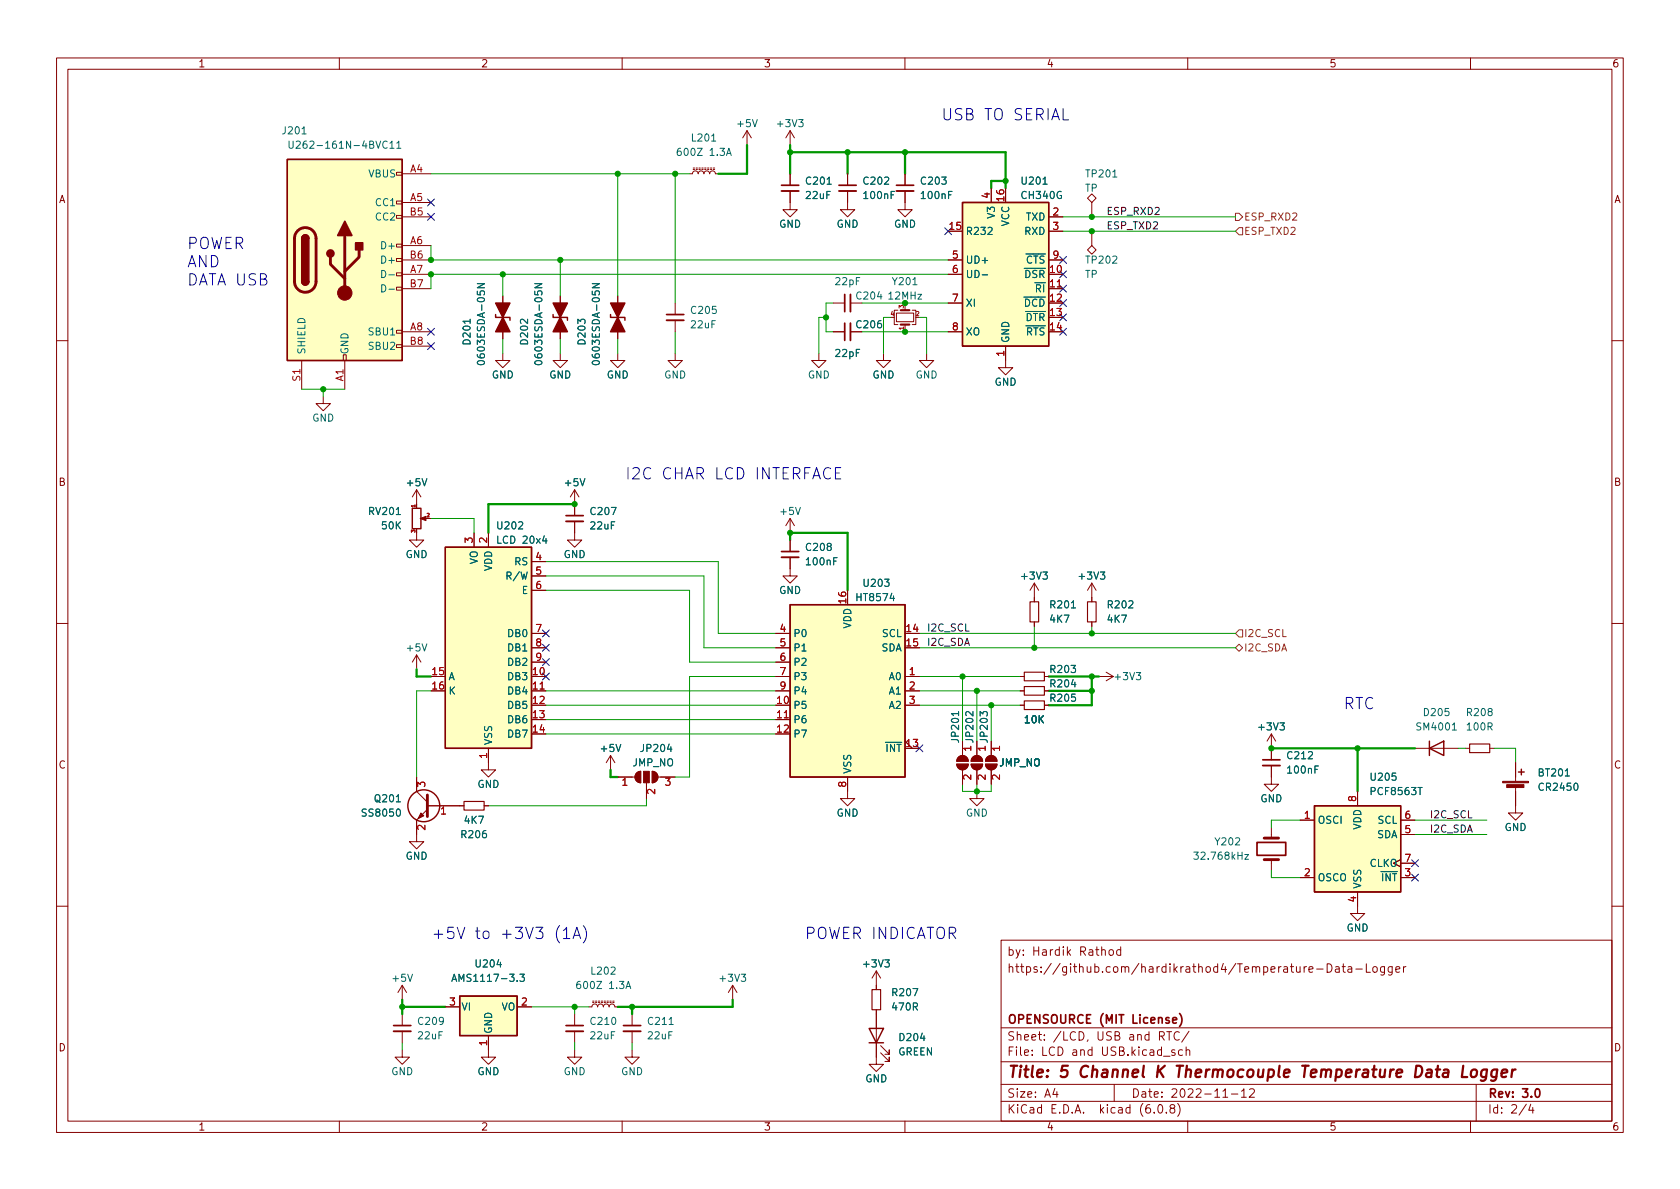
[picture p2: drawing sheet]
<svg xmlns="http://www.w3.org/2000/svg" width="297mm" height="210mm" viewBox="0 0 297 210" stroke-linecap="round" stroke-linejoin="round" font-family="sans-serif">
<g fill="none" stroke="#840000" stroke-width=".18">
<path d="M10 10.2h277v190.1h-277zM12 12.2h273v186.1h-273zM60 10.2v2M110 10.2v2M160 10.2v2M210 10.2v2M260 10.2v2M70.1 38.1h1v.5h-1zM70.1 35.6h1v.5h-1zM70.1 30.5h1v.5h-1zM71.1 30.7h5.1M71.1 35.8h5.1"/>
<path d="M71.1 38.3h5.1M121.9 30.7h.5l.2-.3 .3-.2 .4 .2 .1 .3 .2-.3 .3-.2 .4 .1 .2 .4 .2-.4 .4-.1 .3 .2 .1 .3 .1-.3 .4-.2 .3 .2 .2 .3h.5M122.6 30h.2M122.6 29.7h.2M123.1 30h.2M123.1 29.7h.2M123.6 30h.2M123.6 29.7h.2M124.1 30h.2M124.1 29.7h.2M124.6 30h.2M124.6 29.7h.2"/>
<path d="M125.1 30h.2M125.1 29.7h.2M125.6 30h.3M125.6 29.7h.3M126.1 30h.3M126.1 29.7h.3M132.1 23.1l-.8 1.3M132.1 23.1v2.5M132.1 23.1l.7 1.3M139.7 33.8v3.3h1.3l-1.3 1.2-1.3-1.2h1.3M139.7 23.1l-.8 1.3M139.7 23.1v2.5"/>
<path d="M139.7 30.7v2.1M139.7 23.1l.8 1.3M149.9 33.8v3.3h1.2l-1.2 1.2-1.3-1.2h1.3M149.9 30.7v2.1M160 33.8v3.3h1.3l-1.3 1.2-1.3-1.2h1.3M160 30.7v2.1M175.3 33.3v2.5M185.4 38.3h2.6M192.3 35l.7-.7 .8 .7-.8 .8zM193 35.8v2.5M70.1 58.4h1v.5h-1zM70.1 50.8h1v.5h-1z"/>
<path d="M70.1 48.3h1v.5h-1zM70.1 45.7h1v.5h-1zM70.1 43.2h1v.5h-1zM71.1 43.4h5.1M71.1 48.5h5.1M71.1 58.7h5.1M71.1 46h5.1M71.1 51h5.1M88.9 52.3v7.6M99.1 52.3v7.6M109.2 52.3v7.6M119.4 53.6v2"/>
<path d="M119.4 56.6v2.1M147.3 58.7h2.1M147.3 53.6h2.1M150.4 58.7h2M150.4 53.6h2M158.5 55.4h3v1.5h-3zM158.7 54.9h-.6v2.5h.6M160 53.6v1.3M160 57.4v1.3M161.3 54.9h.6v2.5h-.6M167.6 48.5h2.6M167.6 58.7h2.6"/>
<path d="M167.6 46h2.6M167.6 53.6h2.6M185.4 46h2.6M185.4 51h2.6M185.4 40.9h2.6M192.3 44.2l.7-.8 .8 .8-.8 .8zM193 40.9v2.5M10 60.2h2M53.3 63.7v5.1M57.1 70.1v1.3h1.3l-1.3 1.2-1.2-1.2h1.2M60.7 62.7h.5v1h-.5zM61 63.7v5.1"/>
<path d="M70.1 61h1v.5h-1zM71.1 61.2h5.1M88.9 62.5v1.2h1.3l-1.3 1.3-1.3-1.3h1.3M99.1 62.5v1.2h1.2l-1.2 1.3-1.3-1.3h1.3M109.2 62.5v1.2h1.3l-1.3 1.3-1.3-1.3h1.3M119.4 62.5v1.2h1.2l-1.2 1.3-1.3-1.3h1.3M144.8 62.5v1.2h1.2l-1.2 1.3-1.3-1.3h1.3M156.2 62.5v1.2h1.3l-1.3 1.3-1.3-1.3h1.3M163.8 62.5v1.2h1.3l-1.3 1.3-1.2-1.3h1.2M177.8 61.2v3.8h1.3l-1.3 1.3-1.3-1.3h1.3M285 60.2h2M73.7 94.2v1.3h-1.3l1.3 1.3 1.2-1.3h-1.2"/>
<path d="M73.7 86.6l.7 1.3M73.7 86.6v2.5M73.7 86.6l-.8 1.3M83.8 94.2v2.6M86.4 94.2v2.6M94 99.3h2.5M101.6 92.2v3.3h-1.3l1.3 1.3 1.3-1.3h-1.3M101.6 86.6v4.6M101.6 86.6l-.8 1.3M101.6 86.6l.8 1.3M139.7 98.5v3.3h1.3l-1.3 1.3-1.3-1.3h1.3M139.7 91.7v2.5"/>
<path d="M139.7 95.5v2M139.7 91.7l-.8 1.3M139.7 91.7l.8 1.3M10 110.2h2M73.7 115.8v2.6M73.7 115.8l-.8 1.3M73.7 115.8l.7 1.3M94 112h2.5M94 114.5h2.5M94 117.1h2.5M94 101.8h2.5M94 104.4h2.5"/>
<path d="M137.2 119.6h2.5M137.2 112h2.5M137.2 114.5h2.5M137.2 117.1h2.5M160 119.6h2.6M180.3 119.6h.8M182.9 103.1l-.8 1.3M182.9 103.1v3.3M182.9 110v.7M182.9 103.1l.7 1.3M184.7 119.6h.7M193 103.1l-.7 1.3"/>
<path d="M193 103.1v3.3M193 110v.7M193 103.1l.8 1.3M194.3 119.6h2.5M195.6 118.9l1.2 .7M196.8 119.6l-1.2 .8M285 110.2h2M73.7 137.4v2.5l1.9 2M86.4 132.3v3.8h-1.3l1.3 1.3 1.2-1.3h-1.2M94 122.2h2.5M107.9 133.6l-.7 1.3M107.9 133.6v2.5"/>
<path d="M107.9 133.6l.8 1.3M109.2 137.4h3.1M112.6 136.7l.7-.3v2a1.02 1.02 0 0 1-1-.6 1.02 1.02 0 0 1 .3-1.1zM114.3 138.4v2.8M115.3 136.4a1.02 1.02 0 0 1 1 1 1.02 1.02 0 0 1-1 1zM116.3 137.4h3.1M137.2 122.2h2.5M137.2 127.2h2.5M149.9 137.4v3.8h-1.3l1.3 1.3 1.2-1.3h-1.2M160 122.2h2.6M160 124.7h2.6M169.2 135.1h2a1.02 1.02 0 0 1-1 1 1.02 1.02 0 0 1-1-1z"/>
<path d="M169.5 133.9a1.02 1.02 0 0 1 1.1-.2 1.02 1.02 0 0 1 .6 .9h-2zM170.2 131.1v2.5M170.2 136.1v2.6M171.7 135.1h2a1.02 1.02 0 0 1-1 1 1.02 1.02 0 0 1-1-1zM172 133.9a1.02 1.02 0 0 1 1.1-.2 1.02 1.02 0 0 1 .6 .9h-2zM172.7 139.9v1.3h-1.3l1.3 1.3 1.3-1.3h-1.3M172.7 131.1v2.5M172.7 136.1v2.6M174.2 135.1h2.1a1.02 1.02 0 0 1-1 1 1.02 1.02 0 0 1-1.1-1zM174.5 133.9a1.02 1.02 0 0 1 1.1-.2 1.02 1.02 0 0 1 .7 .9h-2.1zM175.3 131.1v2.5M175.3 136.1v2.6"/>
<path d="M180.3 122.2h.8M180.3 124.7h.8M184.7 122.2h.7M184.7 124.7h.7M224.8 135.4v3.3h1.3l-1.3 1.2-1.3-1.2h1.3M224.8 129.8v4.6M224.8 129.8l-.8 1.3M224.8 129.8l.8 1.3M240 139.9v2.6M250.2 132.3h7.6M259.1 132.3h.7M263.4 132.3h.8"/>
<path d="M268 139.2v4.6h1.2l-1.2 1.2-1.3-1.2h1.3M268 134.9v3.3M75.6 143.1l-1.9 1.9v3.8h-1.3l1.3 1.3 1.2-1.3h-1.2M75.6 142.5h6.4M85.6 142.5h.8M224.8 146.3v1.9M224.8 152v1.9M229.9 145h2.5M229.9 155.2h2.5M240 157.7v3.8h1.3l-1.3 1.3-1.2-1.3h1.2M247.6 152l-1.2 .6 1.2 .7M247.6 145h2.6"/>
<path d="M247.6 155.2h2.6M247.6 147.6h2.6M247.6 152.6h2.6M10 160.2h2M71.1 174.2v2.6M71.1 179.3v2.1M71.1 174.2l-.7 1.3M71.1 174.2l.8 1.3M78.7 178h2.6M91.4 178h2.6M101.6 179.3v2.1M104.1 178h.5l.2-.3 .4-.2 .3 .2 .2 .3 .1-.3 .3-.2 .4 .2 .2 .3 .2-.4h.4l.3 .1 .1 .3 .1-.3 .4-.2 .4 .2 .1 .3h.5"/>
<path d="M104.8 177.3h.2M104.8 177h.2M105.3 177.3h.2M105.3 177h.2M105.8 177.3h.2M105.8 177h.2M106.3 177.3h.3M106.3 177h.3M106.8 177.3h.3M106.8 177h.3M107.3 177.3h.3M107.3 177h.3"/>
<path d="M107.8 177.3h.3M107.8 177h.3M108.3 177.3h.3M108.3 177h.3M111.8 179.3v2.1M129.5 174.2l-.7 1.3M129.5 174.2v2.6M129.5 174.2l.8 1.3M154.9 178.6v9.6h1.3l-1.3 1.3-1.2-1.3h1.2M154.9 171.7v3.3M154.9 171.7l-.7 1.3M154.9 171.7l.8 1.3"/>
<path d="M177 166.3h108v32h-108zM194.8 168.1l.2-.2 .4 .1v.9M196.2 168l.4-.1 .3 .3v.4l-.3 .3h-.4l-.1-.3v-.4zM198.1 168l-.4-.1-.3 .3v.4l.2 .3h.5M198.1 167.4v1.5M232.8 171.4h1.1M234.6 170.4a.76 .76 0 0 1 .9 .8 .76 .76 0 0 1-.9 .7zM236.1 171h.6l.1 .9M236.8 171.3l-.5 .1a.29 .29 0 0 0-.2 .2 .29 .29 0 0 0 .2 .3h.5M237.3 170.9h.6M237.5 170.4v1.3l.4 .2M238.4 171h.5l.1 .9"/>
<path d="M239 171.3l-.5 .1a.29 .29 0 0 0-.2 .2 .29 .29 0 0 0 .2 .3h.5M239.7 171.4h1.2M241.6 170.4v1.5h.7M242.9 171l.3-.1 .3 .3v.4l-.3 .3h-.3l-.2-.3v-.4zM244.8 170.9v1.2l-.3 .3h-.4M244.8 171l-.4-.1-.3 .3v.4l.1 .3h.6M246.1 170.9v1.2l-.2 .3h-.4M246.1 171l-.4-.1-.3 .3v.4l.2 .3h.5M246.8 171.4l.7-.1-.1-.3-.4-.1-.2 .2 .1 .8h.5M248.1 170.9v1M248.6 170.9l-.3 .1-.2 .2M285 160.2h2"/>
<path d="M60 198.3v2M71.1 185.7v1.2h1.3l-1.3 1.3-1.3-1.3h1.3M71.1 182.4v2M86.4 183.1v3.8h1.2l-1.2 1.3-1.3-1.3h1.3M101.6 185.7v1.2h1.3l-1.3 1.3-1.3-1.3h1.3M101.6 182.4v2M110 198.3v2M111.8 185.7v1.2h1.2l-1.2 1.3-1.3-1.3h1.3M111.8 182.4v2M155.7 186.2l1.5 1.5v-.8v.8h-.7M155.7 184.9l1.5 1.5v-.7v.7h-.7M160 198.3v2"/>
<path d="M177 194.8h108M177 191.8h108M177 187.8h108M177 181.8h108M186.5 192.5l-.4 1h1M186.9 193v1M197 191.8v3M204.1 196.7v.1M204.9 195.4l.2-.1a.81 .81 0 0 1 .6 .7 .81 .81 0 0 1-.3 .8h-.2a.81 .81 0 0 1-.6-.6 .81 .81 0 0 1 .3-.8zM205 183.2l.7-.1 .2-.2-.1-.3-.2-.2h-.6v1.5M205.4 183.2l.5 .7M205.7 186.8h1.2"/>
<path d="M206.2 196.7v.1M206.3 182.4h.8M206.7 182.4v1.5M207.1 196l-.2-.3v-.2l.2-.2 .5 .1 .1 .2-.1 .2-.6 .2-.1 .3v.4l.2 .1h.5l.1-.3-.1-.4-.2-.1M207.7 185.7l-.3-.1-.3 .2 .1 .3 .5 .1v.4h-.6M208.2 195.1a1.72 1.72 0 0 1 0 2.3M208.5 182.6a.6 .6 0 0 0-.7 0 .6 .6 0 0 0-.2 .7 .56 .56 0 0 0 .3 .6 .56 .56 0 0 0 .6-.1M209.1 185.7l-.5-.1-.2 .3v.4l.1 .3h.6M209.7 185.8l.2-.2 .4 .1 .1 .9M209.7 185.1v1.5M210 198.3v2M210.2 182.4l-1.3 1.9"/>
<path d="M216.2 194h.9M217.7 193.5h1.2M219.5 193l.4-.5v1.5M219.5 194h.9M220.9 192.7l.6-.2 .2 .2 .1 .3-.9 1h.9M260 198.3v2M261 191.8v6.5M269.9 195.3l-1.3 1.9M270.6 195.3l-.3 1h.9M271 195.8v1"/>
</g>
<g fill="none" stroke="#840000" stroke-width=".3">
<path d="M138.2 32.8h3M148.3 32.8h3.1M158.5 32.8h3M117.9 55.6h3M149.4 52.1v3M149.4 57.1v3.1M100.1 91.2h3M138.2 97.5h3M223.3 134.4h3M222.2 149h5.1v2.3h-5.1zM208.6 179.2a1.72 1.72 0 0 1 0 2.3M69.6 181.4h3"/>
<path d="M100.1 181.4h3M110.2 181.4h3.1M207.3 180.4l.8-.1-.1-.3-.4-.1-.3 .2 .1 .8h.6M271.6 192.6l.2-.1a.82 .82 0 0 1 .6 .7 .82 .82 0 0 1-.3 .8h-.2a.81 .81 0 0 1-.6-.6 .81 .81 0 0 1 .3-.8z"/>
</g>
<path d="M258.7 188.5l-.2 2h.9M260.2 189.3a.52 .52 0 0 1 .6-.2 .52 .52 0 0 1 .4 .4l-.1 .6a.55 .55 0 0 1-.5 .4 .55 .55 0 0 1-.6-.4zM262.9 189.2a.66 .66 0 0 0-1 .3l-.1 .6 .2 .3 .2 .1 .6-.1M262.9 189.1l-.2 1.6a.6 .6 0 0 1-.9 .3M264.7 189.2a.66 .66 0 0 0-1 .3v.6l.1 .3 .2 .1 .6-.1M264.7 189.1l-.2 1.6a.6 .6 0 0 1-.9 .3M265.5 189.8l1-.2-.1-.4-.5-.1-.4 .3v1l.2 .1 .6-.1M267.4 189.1l-.2 1.4M268 189.1l-.4 .1-.3 .3" fill="none" stroke="#840000" stroke-width=".4"/>
<g fill="#840000" stroke="#840000" stroke-width=".18">
<path d="M174.5 133.9a1.02 1.02 0 0 1 1.1-.2 1.02 1.02 0 0 1 .7 .9h-2.1z"/>
<path d="M174.2 135.1h2.1a1.02 1.02 0 0 1-1 1 1.02 1.02 0 0 1-1.1-1z"/>
<path d="M169.5 133.9a1.02 1.02 0 0 1 1.1-.2 1.02 1.02 0 0 1 .6 .9h-2z"/>
<path d="M169.2 135.1h2a1.02 1.02 0 0 1-1 1 1.02 1.02 0 0 1-1-1z"/>
<path d="M74.3 91.7l1-.4v.8l-1-.4h.2z"/>
<path d="M172 133.9a1.02 1.02 0 0 1 1.1-.2 1.02 1.02 0 0 1 .6 .9h-2z"/>
<path d="M171.7 135.1h2a1.02 1.02 0 0 1-1 1 1.02 1.02 0 0 1-1-1z"/>
<path d="M265.7 138.2h4.6v.2h-4.6z"/>
<path d="M266.4 138.8h3v.5h-3z"/>
<path d="M112.6 136.7l.7-.3v2a1.02 1.02 0 0 1-1-.6 1.02 1.02 0 0 1 .3-1.1z"/>
<path d="M113.8 136.4h1v2h-1z"/>
<path d="M115.3 136.4a1.02 1.02 0 0 1 1 1 1.02 1.02 0 0 1-1 1z"/>
<path d="M74.4 143.8l.5 .5-1 .5z"/>
<circle cx="61" cy="51.8" r="1.27"/>
</g>
<path d="M138.2 33.8h3M148.3 33.8h3.1M158.5 33.8h3M117.9 56.6h3M150.4 52.1v3M150.4 57.1v3.1M100.1 92.2h3M138.2 98.5h3M223.3 135.4h3M69.6 182.4h3M100.1 182.4h3M110.2 182.4h3.1" fill="none" stroke="#840000" stroke-width=".33"/>
<g fill="#ffffc2" stroke="#ffffc2" stroke-width=".18">
<path d="M81.3 176.1h10.1v7h-10.1z"/>
<path d="M50.8 28.2h20.3v35.5h-20.3z"/>
<path d="M170.2 35.8h15.2v25.4h-15.2z"/>
<path d="M139.7 106.9h20.3v30.5h-20.3z"/>
<path d="M232.4 142.5h15.2v15.2h-15.2z"/>
<path d="M78.7 96.8h15.3v35.5h-15.3z"/>
</g>
<g fill="none" stroke="#840000" stroke-width=".25">
<path d="M50.8 28.2h20.3v35.5h-20.3zM170.2 35.8h15.2v25.4h-15.2zM53.3 49.8a.64 .64 0 0 0 .7 .6 .64 .64 0 0 0 .6-.6M53.3 42.2a.64 .64 0 0 1 .7-.7 .64 .64 0 0 1 .6 .7M87.6 55.6v.5h2.6v.5M97.8 55.6v.5h2.5v.5M107.9 55.6v.5h2.6v.5M72.9 89.9h1.5v3.6h-1.5zM78.7 96.8h15.3v35.5h-15.3zM139.7 106.9h20.3v30.5h-20.3zM252.7 132.3l2.6-1.2v2.5zM252.7 131.1v2.5"/>
<path d="M268.5 136.5h1M269 136v1M232.4 142.5h15.2v15.2h-15.2zM81.3 176.1h10.1v7h-10.1zM153.7 181.9h2.5l-1.3 2.5zM153.7 184.4h2.5"/>
<circle cx="74.9" cy="142.5" r="2.82"/>
</g>
<g fill="none" stroke="#006464" stroke-width=".18">
<path d="M51.1 25v1l.2 .2h.3l.2-.2v-1M52.4 25.1l.5-.1 .2 .3-.8 .9h.8M68.9 25.3l.4-.3v1.2M68.9 26.2h.8M70.2 25.3l.3-.3v1.2M70.2 26.2h.7M120.3 26.2l-.3 .1a.86 .86 0 0 0 0 1.2l.4-.1 .1-.5-.3-.2h-.2l-.3 .2M128.5 27.5l.4-1.3 .4 1.3M128.6 27.1h.6M67.5 47.8a.64 .64 0 0 1 .7 .6 .64 .64 0 0 1-.7 .7zM67.5 50.4a.64 .64 0 0 1 .7 .6 .64 .64 0 0 1-.7 .6zM68.8 48.6h.9"/>
<path d="M68.8 51.1h.9M84.4 50.2h1.3l-1.3 .7h1.3M94.6 50.2h1.2l-1.2 .7h1.2M104.7 50.2h1.3l-1.3 .7h1.3M173.7 48.6h.9M84.5 63.9a.69 .69 0 0 1 1.2 .3 .72 .72 0 0 1-1.3-.1zM94.7 63.9a.69 .69 0 0 1 1.1 .3 .72 .72 0 0 1-1.2-.1zM104.8 63.9a.69 .69 0 0 1 1.2 .3 .72 .72 0 0 1-1.3-.1zM96.2 94.7l-.3 .9h.8M211.1 150.7h.8l-.5 .5 .4 .1v.5l-.2 .2-.5-.2M220.1 151.1h.7l-.7 .9h.7M79.9 173.5l.4-1.2 .4 1.2"/>
<path d="M80 173.2h.6M91.9 172.3h.8l-.4 .5 .3 .1v.5l-.1 .1-.6-.1M102.6 173.5l-.4 .1a.86 .86 0 0 0 0 1.2l.4-.1 .1-.4-.3-.3h-.2l-.2 .3M110.7 174.8l.4-1.3 .4 1.3M110.8 174.4h.6"/>
</g>
<path d="M52.6 40.8a1.91 1.91 0 0 1 2.1-.4 1.91 1.91 0 0 1 1.2 1.8v7.6a1.91 1.91 0 0 1-1.9 1.9 1.91 1.91 0 0 1-1.9-1.9v-7.8l.1-.6zM58.4 45.5v1.2l2.6 2.6M61 41.7v10.1M63.5 44.2v1.3l-2.5 2.5M75.6 140.6v3.8M223.5 152h2.6M223.5 148.2h2.6" fill="none" stroke="#840000" stroke-width=".51"/>
<g fill="#840000" stroke="#840000" stroke-width=".25">
<path d="M53.3 49.8h1.3a.64 .64 0 0 1-.6 .6 .64 .64 0 0 1-.7-.6z"/>
<path d="M53.3 42.2h1.3v7.6h-1.3z"/>
<path d="M53.5 41.7a.64 .64 0 0 1 .7-.1 .64 .64 0 0 1 .4 .6h-1.3z"/>
<path d="M61 39.1l1.2 2.6h-2.5z"/>
<path d="M62.9 42.9h1.2v1.3h-1.2z"/>
<path d="M99.1 56.1l1.2 2.6h-2.5z"/>
<path d="M97.8 53.6h2.5l-1.2 2.5z"/>
<path d="M88.9 56.1l1.3 2.6h-2.6z"/>
<path d="M87.6 53.6h2.6l-1.3 2.5z"/>
<path d="M109.2 56.1l1.3 2.6h-2.6z"/>
<path d="M107.9 53.6h2.6l-1.3 2.5z"/>
<circle cx="58.4" cy="44.8" r=".63"/>
</g>
<path d="M181.1 118.9h3.6v1.5h-3.6zM182.1 106.4h1.5v3.6h-1.5zM192.3 106.4h1.5v3.6h-1.5zM181.1 121.4h3.6v1.5h-3.6zM181.1 123.9h3.6v1.6h-3.6zM259.8 131.6h3.6v1.5h-3.6zM82 141.7h3.6v1.6h-3.6zM154.2 175h1.5v3.6h-1.5z" fill="none" stroke="#840000" stroke-width=".2"/>
<path d="M159.3 57.4h1.5M159.3 54.9h1.5" fill="none" stroke="#840000" stroke-width=".38"/>
<path d="M218.4 37.7h.7l.6 .6-.6 .7h-.7zM219.1 40.3h.6v1.2h-.6l-.7-.6zM218.4 114.5l.7-.6 .6 .6-.6 .7zM219.1 111.4h.6v1.2h-.6l-.7-.6z" fill="none" stroke="#725600" stroke-width=".18"/>
<path d="M188 19.2v2h.9M147.7 83.6h.7M148.7 82.7h-1v2h1M98.9 163.7a2.29 2.29 0 0 0 0 3M99.6 164.5l.6-.5v2M99.6 166h1.2M101.3 166l.7-2 .7 2M101.5 165.4h1M103.1 163.7a2.29 2.29 0 0 1 0 3" fill="none" stroke="#0000c2" stroke-width=".18"/>
<g fill="none" stroke="#009600" stroke-width=".4">
<path d="M132.1 25.6v5.1h-5.1M139.7 25.6v5.1M139.7 26.9h38.1v6.4M149.9 26.9v3.8M160 26.9v3.8M177.8 32h-2.5v1.3M101.6 89.1h-15.2v5.1M139.7 95.5v-1.3h10.2v10.2M73.7 118.4v1.2h2.5M185.4 119.6h8.9M193 119.6v5.1h-7.6M107.9 136.1v1.3h1.3"/>
<path d="M185.4 122.2h7.6M224.8 132.3h25.4M240 132.3v7.6M71.1 178h7.6M71.1 176.8v2.5M111.8 178v1.3M129.5 176.8v1.2h-20.3"/>
</g>
<g fill="none" stroke="#009600" stroke-width=".18">
<path d="M76.2 30.7h45.7M109.2 30.7v21.6M119.4 30.7v22.9M188 38.3h30.4M76.2 43.4v2.6h91.4M88.9 48.5v3.8M88.9 59.9v2.6M99.1 46v6.3M99.1 59.9v2.6M109.2 59.9v2.6M119.4 58.7v3.8M146 56.1h-1.2v6.4"/>
<path d="M147.3 53.6h-1.3v5.1h1.3M152.4 53.6h15.2M152.4 58.7h15.2M157.5 56.1h-1.3v6.4M162.6 56.1h1.2v6.4M167.6 48.5h-91.4v2.5M188 40.9h30.4M53.3 68.8h7.7M57.1 68.8v1.3M76.2 91.7h7.6v2.5M96.5 99.3h30.5v12.7h10.2M96.5 101.8h28v12.7h12.7"/>
<path d="M96.5 104.4h25.4v12.7h15.3M137.2 119.6h-15.3v17.8h-2.5M162.6 119.6h17.7M162.6 112h55.8M162.6 114.5h55.8M170.2 119.6v11.5M182.9 110.7v3.8M193 110.7v1.3M76.2 122.2h-2.5v15.2M96.5 122.2h40.7M96.5 127.2h40.7M96.5 129.8h40.7"/>
<path d="M96.5 124.7h40.7M162.6 122.2h17.7M162.6 124.7h17.7M170.2 138.7v1.2h5.1v-1.2M172.7 122.2v8.9M172.7 138.7v1.2M175.3 124.7v6.4M257.8 132.3h1.3M264.2 132.3h3.8v2.6M114.3 141.2v1.3h-27.9M224.8 153.9v1.3h5.1M229.9 145h-5.1v1.3"/>
<path d="M250.2 145h12.7M250.2 147.6h12.7M94 178h10.1M101.6 178v1.3M71.1 184.4v1.3M101.6 184.4v1.3M111.8 184.4v1.3"/>
</g>
<g fill="none" stroke="#000084" stroke-width=".18">
<path d="M75.6 35.2l1.2 1.2M75.6 37.7l1.2 1.3M76.8 35.2l-1.2 1.2M76.8 37.7l-1.2 1.3M75.6 58.1l1.2 1.2M76.8 58.1l-1.2 1.2M167 40.3l1.2 1.2M168.2 40.3l-1.2 1.2M187.4 55.5l1.2 1.2M187.4 47.9l1.2 1.2M187.4 53l1.2 1.2M187.4 58.1l1.2 1.2"/>
<path d="M187.4 50.4l1.2 1.3M187.4 45.4l1.2 1.2M188.6 55.5l-1.2 1.2M188.6 47.9l-1.2 1.2M188.6 53l-1.2 1.2M188.6 58.1l-1.2 1.2M188.6 50.4l-1.2 1.3M188.6 45.4l-1.2 1.2M75.6 60.6l1.2 1.2M76.8 60.6l-1.2 1.2M95.9 119l1.2 1.2M95.9 111.4l1.2 1.2"/>
<path d="M95.9 113.9l1.2 1.3M95.9 116.5l1.2 1.2M97.1 119l-1.2 1.2M97.1 111.4l-1.2 1.2M97.1 113.9l-1.2 1.3M97.1 116.5l-1.2 1.2M162 131.7l1.2 1.2M163.2 131.7l-1.2 1.2M249.6 154.6l1.2 1.2M249.6 152l1.2 1.3M250.8 154.6l-1.2 1.2M250.8 152l-1.2 1.3"/>
</g>
<g fill="#009600" stroke="#009600" stroke-width=".18">
<circle cx="76.2" cy="46" r=".46"/>
<circle cx="76.2" cy="48.5" r=".46"/>
<circle cx="101.6" cy="89.1" r=".46"/>
<circle cx="57.1" cy="68.8" r=".46"/>
<circle cx="177.8" cy="32" r=".46"/>
<circle cx="193" cy="119.6" r=".46"/>
<circle cx="193" cy="122.2" r=".46"/>
<circle cx="160" cy="58.7" r=".46"/>
<circle cx="160" cy="53.6" r=".46"/>
<circle cx="160" cy="26.9" r=".46"/>
<circle cx="149.9" cy="26.9" r=".46"/>
<circle cx="139.7" cy="94.2" r=".46"/>
<circle cx="109.2" cy="30.7" r=".46"/>
<circle cx="146" cy="56.1" r=".46"/>
<circle cx="99.1" cy="46" r=".46"/>
<circle cx="139.7" cy="26.9" r=".46"/>
<circle cx="119.4" cy="30.7" r=".46"/>
<circle cx="170.2" cy="119.6" r=".46"/>
<circle cx="88.9" cy="48.5" r=".46"/>
<circle cx="172.7" cy="122.2" r=".46"/>
<circle cx="175.3" cy="124.7" r=".46"/>
<circle cx="172.7" cy="139.9" r=".46"/>
<circle cx="193" cy="38.3" r=".46"/>
<circle cx="193" cy="40.9" r=".46"/>
<circle cx="182.9" cy="114.5" r=".46"/>
<circle cx="193" cy="112" r=".46"/>
<circle cx="240" cy="132.3" r=".46"/>
<circle cx="224.8" cy="132.3" r=".46"/>
<circle cx="101.6" cy="178" r=".46"/>
<circle cx="111.8" cy="178" r=".46"/>
<circle cx="71.1" cy="178" r=".46"/>
</g>
<g font-size="2.8" fill="#0000c2">
<text x="166.4" y="21.3">USB TO SERIAL</text>
<text x="33" y="44.1">POWER</text>
<text x="33" y="47.3">AND</text>
<text x="33" y="50.5">DATA USB</text>
<text x="110.5" y="84.8">I2C CHAR LCD INTERFACE</text>
<text x="237.5" y="125.4">RTC</text>
<text x="76.2" y="166.1">+5V to +3V3 (1A)</text>
<text x="142.2" y="166.1">POWER INDICATOR</text>
</g>
<text font-size="2.8" fill="#840000" x="178" y="190.6">Title: 5 Channel K Thermocouple Temperature Data Logger</text>
<g font-size="2.1" fill="#840000">
<text x="178" y="172">https://github.com/hardikrathod4/Temperature-Data-Logger</text>
<text x="178" y="169">by: Hardik Rathod</text>
<text x="178" y="184">Sheet: /LCD, USB and RTC/</text>
<text x="178" y="181">OPENSOURCE (MIT License)</text>
<text x="178" y="186.7">File: LCD and USB.kicad_sch</text>
<text x="178" y="196.9">KiCad E.D.A. kicad (6.0.8)</text>
<text x="178" y="194.1">Size: A4</text>
<text x="200" y="194.1">Date: 2022-11-12</text>
<text x="263" y="194.1">Rev: 3.0</text>
<text x="263" y="196.9">Id: 2/4</text>
</g>
<g font-size="1.8" fill="#840000">
<text x="35" y="11.9">1</text>
<text x="85" y="11.9">2</text>
<text x="135" y="11.9">3</text>
<text x="185" y="11.9">4</text>
<text x="235" y="11.9">5</text>
<text x="285" y="11.9">6</text>
<text x="10.3" y="35.9">A</text>
<text x="285.3" y="35.9">A</text>
<text x="10.3" y="85.9">B</text>
<text x="285.3" y="85.9">B</text>
<text x="10.3" y="135.9">C</text>
<text x="285.3" y="135.9">C</text>
<text x="10.3" y="185.9">D</text>
<text x="285.3" y="185.9">D</text>
<text x="35" y="199.9">1</text>
<text x="85" y="199.9">2</text>
<text x="135" y="199.9">3</text>
<text x="185" y="199.9">4</text>
<text x="235" y="199.9">5</text>
<text x="285" y="199.9">6</text>
</g>
<g font-size="1.8" fill="#006464">
<text x="50.1" y="23.7">J201</text>
<text x="130.5" y="22.5">+5V</text>
<text x="137.6" y="22.5">+3V3</text>
<text x="52.8" y="26.3">U262-161N-4BVC11</text>
<text x="120.3" y="27.6">600Z 1.3A</text>
<text x="122.4" y="25">L201</text>
<text x="65.2" y="31.4">VBUS</text>
<text x="142.6" y="35.2">22uF</text>
<text x="142.7" y="32.6">C201</text>
<text x="152.8" y="32.6">C202</text>
<text x="152.9" y="35.2">100nF</text>
<text x="163" y="32.6">C203</text>
<text x="163" y="35.2">100nF</text>
<text x="180.7" y="35.2">CH340G</text>
<text x="180.8" y="32.6">U201</text>
<text x="191.8" y="33.9">TP</text>
<text x="192.2" y="31.4">TP201</text>
<text x="66.6" y="36.4">CC1</text>
<text x="66.6" y="39">CC2</text>
<text x="137.7" y="40.3">GND</text>
<text x="147.9" y="40.3">GND</text>
<text x="158.1" y="40.3">GND</text>
<text x="170.7" y="41.5">R232</text>
<text x="175.9" y="38.5" transform="rotate(-90 175.9 38.5)">V3</text>
<text x="178.4" y="40.1" transform="rotate(-90 178.4 40.1)">VCC</text>
<text x="181.2" y="41.5">RXD</text>
<text x="181.4" y="39">TXD</text>
<text x="67.8" y="44.1">D+</text>
<text x="67.8" y="46.6">D+</text>
<text x="170.7" y="46.6">UD+</text>
<text x="180" y="46.6">~{CTS}</text>
<text x="192.2" y="46.6">TP202</text>
<text x="147.8" y="50.4">22pF</text>
<text x="151.6" y="53">C204</text>
<text x="157.2" y="53">12MHz</text>
<text x="158" y="50.4">Y201</text>
<text x="170.7" y="49.1">UD-</text>
<text x="179.8" y="49.1">~{DSR}</text>
<text x="181.8" y="51.7">~{RI}</text>
<text x="191.8" y="49.1">TP</text>
<text x="65.4" y="59.3">SBU1</text>
<text x="122.3" y="58">22uF</text>
<text x="122.3" y="55.5">C205</text>
<text x="151.6" y="58">C206</text>
<text x="170.7" y="54.2">XI</text>
<text x="170.7" y="59.3">XO</text>
<text x="179.7" y="54.2">~{DCD}</text>
<text x="179.9" y="56.8">~{DTR}</text>
<text x="180" y="59.3">~{RTS}</text>
<text x="54" y="62.7" transform="rotate(-90 54 62.7)">SHIELD</text>
<text x="61.6" y="62.7" transform="rotate(-90 61.6 62.7)">GND</text>
<text x="65.4" y="61.8">SBU2</text>
<text x="83.2" y="60.8" transform="rotate(-90 83.2 60.8)">D201</text>
<text x="85.7" y="63.6" transform="rotate(-90 85.7 63.6)">0603ESDA-05N</text>
<text x="93.3" y="60.8" transform="rotate(-90 93.3 60.8)">D202</text>
<text x="95.9" y="63.6" transform="rotate(-90 95.9 63.6)">0603ESDA-05N</text>
<text x="103.5" y="60.8" transform="rotate(-90 103.5 60.8)">D203</text>
<text x="106" y="63.6" transform="rotate(-90 106 63.6)">0603ESDA-05N</text>
<text x="147.8" y="63.1">22pF</text>
<text x="178.4" y="60.7" transform="rotate(-90 178.4 60.7)">GND</text>
<text x="86.9" y="66.9">GND</text>
<text x="97.1" y="66.9">GND</text>
<text x="107.3" y="66.9">GND</text>
<text x="117.4" y="66.9">GND</text>
<text x="142.8" y="66.9">GND</text>
<text x="154.2" y="66.9">GND</text>
<text x="161.9" y="66.9">GND</text>
<text x="175.8" y="68.2">GND</text>
<text x="55.2" y="74.5">GND</text>
<text x="72.1" y="86">+5V</text>
<text x="100" y="86">+5V</text>
<text x="65.3" y="91.1">RV201</text>
<text x="67.6" y="93.6">50K</text>
<text x="88.1" y="93.6">U202</text>
<text x="104.5" y="93.6">22uF</text>
<text x="104.6" y="91.1">C207</text>
<text x="138.1" y="91.1">+5V</text>
<text x="71.7" y="98.7">GND</text>
<text x="84.5" y="99.8" transform="rotate(-90 84.5 99.8)">VO</text>
<text x="87" y="101" transform="rotate(-90 87 101)">VDD</text>
<text x="88.3" y="96.1">LCD 20x4</text>
<text x="91" y="99.9">RS</text>
<text x="99.6" y="98.7">GND</text>
<text x="142.7" y="97.4">C208</text>
<text x="142.7" y="99.9">100nF</text>
<text x="90" y="102.5">R/W</text>
<text x="92.3" y="105">E</text>
<text x="137.7" y="105">GND</text>
<text x="151.6" y="106.3">HT8574</text>
<text x="152.8" y="103.8">U203</text>
<text x="180.8" y="102.5">+3V3</text>
<text x="185.8" y="107.6">R201</text>
<text x="191" y="102.5">+3V3</text>
<text x="196" y="107.6">R202</text>
<text x="89.9" y="112.6">DB0</text>
<text x="140.2" y="112.6">P0</text>
<text x="150.5" y="111.2" transform="rotate(-90 150.5 111.2)">VDD</text>
<text x="156" y="112.6">SCL</text>
<text x="185.7" y="110.1">4K7</text>
<text x="195.9" y="110.1">4K7</text>
<text x="72.1" y="115.2">+5V</text>
<text x="89.9" y="115.2">DB1</text>
<text x="89.9" y="117.7">DB2</text>
<text x="140.2" y="115.2">P1</text>
<text x="140.2" y="117.7">P2</text>
<text x="155.8" y="115.2">SDA</text>
<text x="185.8" y="119">R203</text>
<text x="79.2" y="120.3">A</text>
<text x="79.2" y="122.8">K</text>
<text x="89.9" y="120.3">DB3</text>
<text x="89.9" y="122.8">DB4</text>
<text x="89.9" y="125.3">DB5</text>
<text x="140.2" y="125.3">P5</text>
<text x="140.2" y="120.3">P3</text>
<text x="140.2" y="122.8">P4</text>
<text x="157.3" y="120.3">A0</text>
<text x="157.3" y="122.8">A1</text>
<text x="157.3" y="125.3">A2</text>
<text x="185.8" y="121.5">R204</text>
<text x="185.8" y="124.1">R205</text>
<text x="197.3" y="120.3">+3V3</text>
<text x="87" y="131.8" transform="rotate(-90 87 131.8)">VSS</text>
<text x="89.9" y="127.9">DB6</text>
<text x="89.9" y="130.4">DB7</text>
<text x="140.2" y="127.9">P6</text>
<text x="140.2" y="130.4">P7</text>
<text x="169.5" y="131.1" transform="rotate(-90 169.5 131.1)">JP201</text>
<text x="181.3" y="127.9">10K</text>
<text x="222.7" y="129.2">+3V3</text>
<text x="250.7" y="129.2">SM4001</text>
<text x="251.9" y="126.6">D205</text>
<text x="259.5" y="126.6">R208</text>
<text x="259.5" y="129.2">100R</text>
<text x="106.4" y="133">+5V</text>
<text x="111.9" y="135.5">JMP_NO</text>
<text x="113.5" y="133">JP204</text>
<text x="150.5" y="136.9" transform="rotate(-90 150.5 136.9)">VSS</text>
<text x="155.3" y="133">~{INT}</text>
<text x="171.7" y="132.8" transform="rotate(-90 171.7 132.8)">1 JP202</text>
<text x="176.7" y="135.5">JMP_NO</text>
<text x="227.7" y="134.2">C212</text>
<text x="227.8" y="136.8">100nF</text>
<text x="272.1" y="137.3">BT201</text>
<text x="66.4" y="141.9">Q201</text>
<text x="84.4" y="139.3">GND</text>
<text x="222.8" y="141.9">GND</text>
<text x="242.5" y="138">U205</text>
<text x="242.6" y="140.6">PCF8563T</text>
<text x="272.3" y="139.8">CR2450</text>
<text x="64.3" y="144.4">SS8050</text>
<text x="81.7" y="148.2">R206</text>
<text x="82.2" y="145.7">4K7</text>
<text x="147.9" y="144.4">GND</text>
<text x="170.8" y="144.4">GND</text>
<text x="215" y="149.5">Y202</text>
<text x="232.9" y="145.7">OSCI</text>
<text x="240.7" y="146.7" transform="rotate(-90 240.7 146.7)">VDD</text>
<text x="243.4" y="148.2">SDA</text>
<text x="243.6" y="145.7">SCL</text>
<text x="266" y="146.9">GND</text>
<text x="71.7" y="152">GND</text>
<text x="211.6" y="152">32.768kHz</text>
<text x="232.9" y="155.8">OSCO</text>
<text x="242.1" y="153.3">CLKO</text>
<text x="242.9" y="155.8">~{INT}</text>
<text x="240.7" y="157.2" transform="rotate(-90 240.7 157.2)">VSS</text>
<text x="238.1" y="164.7">GND</text>
<text x="69.5" y="173.6">+5V</text>
<text x="80.9" y="173.6">AMS1117-3.3</text>
<text x="84.2" y="171.1">U204</text>
<text x="104.7" y="172.3">L202</text>
<text x="127.5" y="173.6">+3V3</text>
<text x="152.9" y="171.1">+3V3</text>
<text x="81.5" y="178.7">VI</text>
<text x="88.6" y="178.7">VO</text>
<text x="102.6" y="174.9">600Z 1.3A</text>
<text x="157.9" y="176.1">R207</text>
<text x="157.9" y="178.7">470R</text>
<text x="74" y="183.8">22uF</text>
<text x="74.1" y="181.2">C209</text>
<text x="87" y="182.9" transform="rotate(-90 87 182.9)">GND</text>
<text x="104.5" y="183.8">22uF</text>
<text x="104.6" y="181.2">C210</text>
<text x="114.6" y="183.8">22uF</text>
<text x="114.7" y="181.2">C211</text>
<text x="159.2" y="184.1">D204</text>
<text x="69.2" y="190.1">GND</text>
<text x="84.4" y="190.1">GND</text>
<text x="99.6" y="190.1">GND</text>
<text x="109.8" y="190.1">GND</text>
<text x="153" y="191.4">GND</text>
<text x="158.8" y="186.6">GREEN</text>
</g>
<g font-size="1.8" fill="#a90000">
<text x="72.5" y="30.5">A4</text>
<text x="72.5" y="35.6">A5</text>
<text x="175" y="35" transform="rotate(-90 175 35)">4</text>
<text x="177.5" y="35.5" transform="rotate(-90 177.5 35.5)">16</text>
<text x="72.5" y="38.1">B5</text>
<text x="167.9" y="40.6">15</text>
<text x="186.2" y="38.1">2</text>
<text x="186.2" y="40.6">3</text>
<text x="72.5" y="43.2">A6</text>
<text x="72.5" y="45.7">B6</text>
<text x="168.4" y="45.7">5</text>
<text x="186.2" y="45.7">9</text>
<text x="72.5" y="48.3">A7</text>
<text x="72.5" y="50.8">B7</text>
<text x="168.4" y="48.3">6</text>
<text x="168.4" y="53.3">7</text>
<text x="185.7" y="48.3">10</text>
<text x="185.7" y="50.8">11</text>
<text x="185.7" y="53.3">12</text>
<text x="72.5" y="58.4">A8</text>
<text x="168.4" y="58.4">8</text>
<text x="185.7" y="55.9">13</text>
<text x="185.7" y="58.4">14</text>
<text x="72.5" y="61">B8</text>
<text x="177.5" y="63" transform="rotate(-90 177.5 63)">1</text>
<text x="53.1" y="67.4" transform="rotate(-90 53.1 67.4)">S1</text>
<text x="60.7" y="67.4" transform="rotate(-90 60.7 67.4)">A1</text>
<text x="83.6" y="96" transform="rotate(-90 83.6 96)">3</text>
<text x="86.1" y="96" transform="rotate(-90 86.1 96)">2</text>
<text x="94.8" y="99.1">4</text>
<text x="94.8" y="101.6">5</text>
<text x="94.8" y="104.1">6</text>
<text x="149.6" y="106.6" transform="rotate(-90 149.6 106.6)">16</text>
<text x="94.8" y="111.8">7</text>
<text x="137.9" y="111.8">4</text>
<text x="160.3" y="111.8">14</text>
<text x="76.5" y="119.4">15</text>
<text x="94.3" y="119.4">10</text>
<text x="94.8" y="114.3">8</text>
<text x="94.8" y="116.8">9</text>
<text x="137.9" y="114.3">5</text>
<text x="137.9" y="116.8">6</text>
<text x="137.9" y="119.4">7</text>
<text x="160.3" y="114.3">15</text>
<text x="160.8" y="119.4">1</text>
<text x="76.5" y="121.9">16</text>
<text x="94.3" y="121.9">11</text>
<text x="94.3" y="124.5">12</text>
<text x="137.4" y="124.5">10</text>
<text x="137.9" y="121.9">9</text>
<text x="160.8" y="121.9">2</text>
<text x="160.8" y="124.5">3</text>
<text x="94.3" y="127">13</text>
<text x="94.3" y="129.5">14</text>
<text x="137.4" y="127">11</text>
<text x="137.4" y="129.5">12</text>
<text x="86.1" y="134.1" transform="rotate(-90 86.1 134.1)">1</text>
<text x="160.3" y="132.1">13</text>
<text x="171.7" y="137.9" transform="rotate(-90 171.7 137.9)">2</text>
<text x="174.2" y="137.9" transform="rotate(-90 174.2 137.9)">2</text>
<text x="174.2" y="132.8" transform="rotate(-90 174.2 132.8)">1 JP203</text>
<text x="176.8" y="137.9" transform="rotate(-90 176.8 137.9)">2</text>
<text x="176.8" y="132.8" transform="rotate(-90 176.8 132.8)">1</text>
<text x="75.2" y="139.2" transform="rotate(-90 75.2 139.2)">3</text>
<text x="110" y="138.9">1</text>
<text x="115.8" y="140.4" transform="rotate(-90 115.8 140.4)">2</text>
<text x="117.6" y="138.9">3</text>
<text x="149.6" y="139.2" transform="rotate(-90 149.6 139.2)">8</text>
<text x="239.8" y="141.7" transform="rotate(-90 239.8 141.7)">8</text>
<text x="75.2" y="146.8" transform="rotate(-90 75.2 146.8)">2</text>
<text x="77.9" y="144">1</text>
<text x="230.6" y="144.8">1</text>
<text x="248.4" y="147.3">5</text>
<text x="248.4" y="144.8">6</text>
<text x="230.6" y="154.9">2</text>
<text x="248.4" y="154.9">3</text>
<text x="248.4" y="152.4">7</text>
<text x="239.8" y="159.5" transform="rotate(-90 239.8 159.5)">4</text>
<text x="79.5" y="177.8">3</text>
<text x="92.2" y="177.8">2</text>
<text x="86.1" y="184.9" transform="rotate(-90 86.1 184.9)">1</text>
</g>
<g font-size="1.8" fill="#0f0f0f">
<text x="195.6" y="38">ESP_RXD2</text>
<text x="195.6" y="40.5">ESP_TXD2</text>
<text x="163.8" y="111.7">I2C_SCL</text>
<text x="163.8" y="114.2">I2C_SDA</text>
<text x="252.7" y="147.2">I2C_SDA</text>
<text x="252.7" y="144.7">I2C_SCL</text>
</g>
<g font-size="1.8" fill="#725600">
<text x="219.9" y="41.5">ESP_TXD2</text>
<text x="219.9" y="39">ESP_RXD2</text>
<text x="219.9" y="112.6">I2C_SCL</text>
<text x="219.9" y="115.2">I2C_SDA</text>
</g>
<g font-size="1.1" fill="#a90000">
<text x="157.5" y="55.9">4</text>
<text x="159.8" y="58.3" transform="rotate(-90 159.8 58.3)">1</text>
<text x="159.8" y="54.5" transform="rotate(-90 159.8 54.5)">3</text>
<text x="161.9" y="55.9">2</text>
</g>
<g font-size=".9" fill="#a90000">
<text x="73.4" y="89.7" transform="rotate(-90 73.4 89.7)">1</text>
<text x="73.4" y="94.2" transform="rotate(-90 73.4 94.2)">3</text>
<text x="75.5" y="91.4">2</text>
</g>
</svg>
